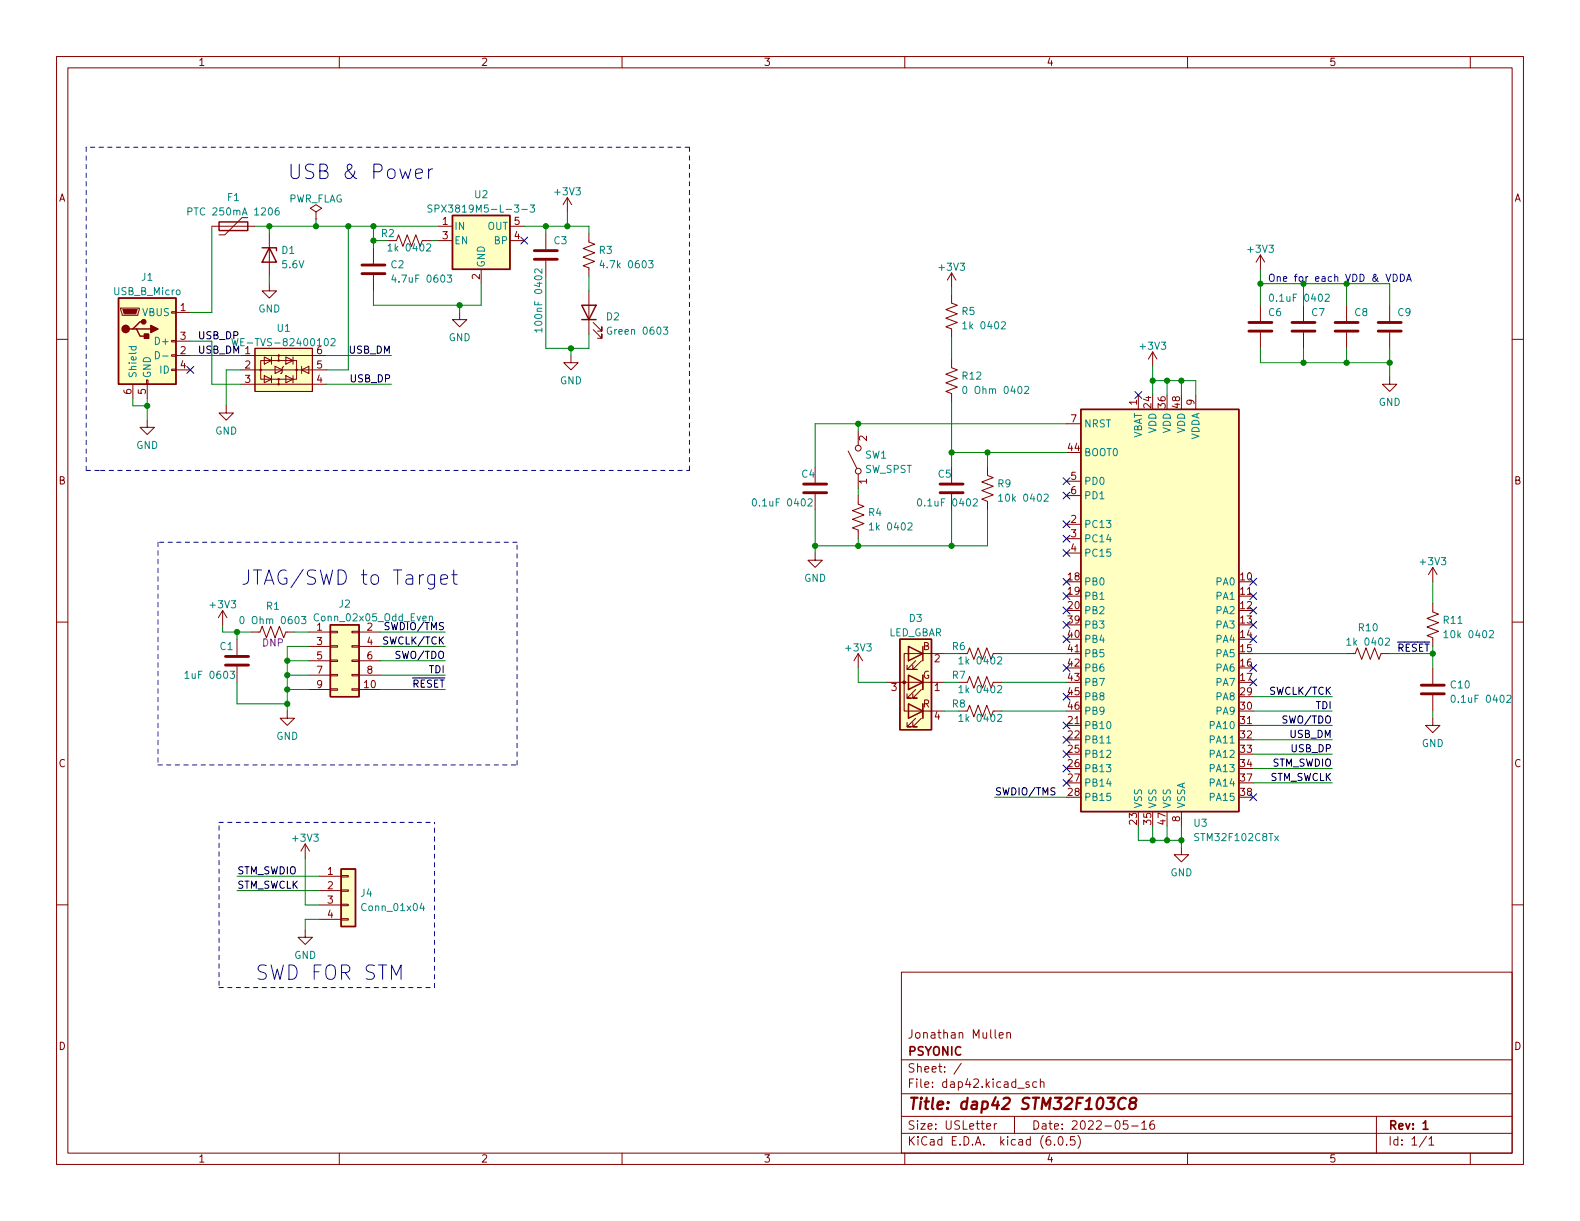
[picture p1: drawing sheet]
<svg xmlns="http://www.w3.org/2000/svg" width="279mm" height="216mm" viewBox="0 0 279 216" stroke-linecap="round" stroke-linejoin="round" font-family="sans-serif">
<g fill="none" stroke="#840000" stroke-width=".18">
<path d="M10 10h259.4v195.9h-259.4zM12 12h255.4v191.9h-255.4zM60 10v2M110 10v2M160 10v2M210 10v2M260 10v2M43.8 38.5h-1l-3 3h-1.1M55.9 37.5l1-.7-1-.6-1 .6 1 .7v1.2M55.9 38.7h.1M100.3 34.9l-.7 1.3M100.3 34.9v2.6"/>
<path d="M100.3 34.9l.8 1.3M10 60h2M21.3 54.5h3.3v.2l-.2 1.1h-2.8zM30.4 55.1h.7v.3h-.7zM31.1 55.2h2.6M37.5 40h7.6M47.6 50.2v1.2h1.3l-1.3 1.3-1.2-1.3h1.2M47.6 41.3v7.6M66 43.8v2.8M66 48.6v2.8M68.6 42.5h1.5l.4-1 .7 2.1 .8-2.1 .8 2.1 .7-2.1 .8 2.1 .4-1.1h1.5M77.5 40h2.5"/>
<path d="M77.5 42.5h2.5M81.3 55.2v1.3h1.2l-1.2 1.3-1.3-1.3h1.3M85.1 47.6v2.6M90.2 40h2.5M90.2 42.5h2.5M96.5 41.3v2.8M96.5 46.1v2.8M104.1 41.3v1.5l1.1 .4-2.1 .7 2.1 .8-2.1 .8 2.1 .7-2.1 .8 1 .4v1.5M104.1 51.4v7.7M104.9 58.3l1.5 1.5v-.7v.7h-.7M104.9 57l1.5 1.5v-.7v.7h-.7M168.3 52.1v1.5l1 .4-2 .7 2 .8-2 .8 2 .7-2 .8 1 .4v1.5"/>
<path d="M168.3 48.3v2.5M168.3 48.3l-.8 1.2M168.3 48.3l.7 1.2M222.9 45.1v2.5M222.9 54v2.8M222.9 58.8v2.8M222.9 45.1l-.8 1.3M222.9 45.1l.7 1.3M230.5 54v2.8M230.5 58.8v2.8M238.1 54v2.8M238.1 58.8v2.8"/>
<path d="M245.7 54v2.8M245.7 58.8v2.8M267.4 60h2M23.5 67.9v2.6M25.9 67.2h.3v.7h-.3zM26 74.3v1.3h1.3l-1.3 1.2-1.2-1.2h1.2M26 67.9v2.6M30.4 65.3h.7v.2h-.7zM30.4 62.7h.7v.3h-.7zM30.4 60.2h.7v.3h-.7zM31.1 62.9h2.6M31.1 65.4h2.6"/>
<path d="M31.1 60.3h2.6M40 71.8v1.2h1.3l-1.3 1.3-1.3-1.3h1.3M42.5 67.9h15.3M42.5 62.9h15.3M42.5 65.4h3.6M45.1 61.6h10.1v7.6h-10.1zM46.1 63.8h6.4v3.3h-6.4zM46.7 66.4l1.3 .7-1.3 .6zM46.7 63.1l1.3 .7-1.3 .6zM48 63.1v1.3M48 66.4v1.3M48.6 64.8l1.3 .6-1.3 .6z"/>
<path d="M49.3 62.9v.9M49.3 67.1v.7M49.7 66h.1M50.2 64.8l-.3 .2v.8l-.2 .2M50.5 66.4l1.3 .7-1.3 .6zM50.5 63.1l1.3 .7-1.3 .6zM51.8 63.1v1.3M51.8 66.4v1.3M52.5 65.4h5.3M53.3 65.4l1.3-.6v1.2zM53.3 64.8v1.2M101 62.9v1.2h1.2l-1.2 1.3-1.3-1.3h1.3"/>
<path d="M150 79.8l1.5 3M151.8 76.2v2.5M168.3 63.5v1.5l1 .4-2 .8 2 .7-2 .8 2 .8-2 .7 1 .4v1.5M188.6 74.9h2.5M201.3 69.9v2.5M203.8 62.2l-.7 1.3M203.8 62.2v2.6M203.8 62.2l.8 1.3M211.5 69.9v2.5M245.7 66.7v1.2h1.3l-1.3 1.3-1.2-1.3h1.2M144.1 97.8v1.3h1.3l-1.3 1.2-1.2-1.2h1.2M144.1 82.6v2.7"/>
<path d="M144.1 87.4v2.8M151.8 87.6v1.6l1 .3-2.1 .8 2.1 .8-2.1 .7 2.1 .8-2.1 .7 1.1 .4v1.6M151.8 83.8v2.6M168.3 82.6v2.7M168.3 87.4v2.8M174.6 82.6v1.5l1 .4-2 .7 2 .8-2 .7 2 .8-2 .8 1 .3v1.6M188.6 92.7h2.5M188.6 95.3h2.5M188.6 97.8h2.5M188.6 85.1h2.5M188.6 87.6h2.5M10 110h2"/>
<path d="M39.4 108l-.8 1.2M39.4 108v2.5M39.4 108l.7 1.2M41.9 113v2.8M41.9 117.9v2.8M44.4 111.8h1.6l.4-1.1 .7 2.1 .8-2.1 .7 2.1 .8-2.1 .8 2.1 .3-1h1.6M54.6 111.8h3.8M54.6 114.3h3.8M54.6 116.8h3.8M54.6 119.4h3.8M58.4 119.3h1.3v.2h-1.3zM58.4 116.7h1.3v.3h-1.3z"/>
<path d="M58.4 114.2h1.3v.2h-1.3zM58.4 111.6h1.3v.3h-1.3zM62.2 119.3h1.3v.2h-1.3zM62.2 116.7h1.3v.3h-1.3zM62.2 114.2h1.3v.2h-1.3zM62.2 111.6h1.3v.3h-1.3zM63.5 111.8h3.8M63.5 114.3h3.8M63.5 116.8h3.8M63.5 119.4h3.8M151.8 115.6v2.5M151.8 115.6l-.8 1.2"/>
<path d="M151.8 115.6l.7 1.2M160.7 119.4v2.5zM161.9 116.8l-1.5 1.6h.8h-.8v-.8M162.9 116.8l-1.5 1.6h.8h-.8v-.8M163.2 119.4v2.5M167 115.6h-7.1v10.1h7.1M171.1 115.6l.3-1 .8 2 .8-2 .7 2 .8-2 .8 2 .3-1h1.6M188.6 115.6h2.5M219.1 105.4h2.5M238.1 115.6h1.5l.4-1 .8 2 .8-2 .7 2 .8-2 .7 2 .4-1h1.5M253.4 106.7v1.5l1 .4-2.1 .7 2.1 .8-2.1 .8 2.1 .7-2.1 .8 1.1 .4v1.5M253.4 100.3v2.6"/>
<path d="M253.4 118.1v2.8M253.4 100.3l-.8 1.3M253.4 100.3l.7 1.3M267.4 110h2M50.8 125.7v1.3h1.3l-1.3 1.3-1.3-1.3h1.3M54.6 121.9h3.8M58.4 121.8h1.3v.2h-1.3zM62.2 121.8h1.3v.2h-1.3zM63.5 121.9h3.8M156.8 120.7h6.4M160.7 121.9h.1M160.7 124.5v2.5z"/>
<path d="M160.7 127h.1M161.9 121.9l-1.5 1.5h.8h-.8v-.7M161.9 127l-1.5 1.5h.8h-.8v-.7M162.9 121.9l-1.5 1.5h.8h-.8v-.7M162.9 127l-1.5 1.5h.8h-.8v-.7M163.2 124.5v2.5M164.5 120.7h2.5M169.5 120.7h1.6l.3-1.1 .8 2.1 .8-2.1 .7 2.1 .8-2.1 .8 2.1 .3-1h1.6M171.1 125.7l.3-1 .8 2 .8-2 .7 2 .8-2 .8 2 .3-1h1.6M188.6 128.3h2.5M219.1 128.3h2.5M253.4 127v1.3h1.2l-1.2 1.2-1.3-1.2h1.3"/>
<path d="M253.4 122.9v2.8M10 160h2M54 149.2l-.8 1.3M54 149.2v2.6M54 149.2l.7 1.3M56.5 154.9h3.8M56.5 157.5h3.8M60.3 159.9h1.3v.2h-1.3zM60.3 157.4h1.3v.2h-1.3zM60.3 154.8h1.3v.3h-1.3zM208.9 149.9v1.2h1.3l-1.3 1.3-1.3-1.3h1.3M208.9 143.5v2.6"/>
<path d="M267.4 160h2M54 164.5v1.2h1.2l-1.2 1.3-1.3-1.3h1.3M56.5 160h3.8M56.5 162.6h3.8M60.3 162.4h1.3v.3h-1.3zM159.4 171.9h108v32h-108zM159.4 197.4h108M159.4 193.4h108M159.4 187.4h108M170 188l-1.3 1.9M174.5 199.2l.7-.2-.1-.3h-.4l-.2 .2v.7h.6M175.8 198.7v1"/>
<path d="M176.3 198.7h-.3l-.2 .3M176.7 183.1l.7-.2-.1-.3h-.4l-.2 .2 .1 .7h.5M178 182.7l.3-.1h.3l.1 1M178 182.6v1M179.4 197.4v3M182 191.4l-.4-.1-.2 .2 .1 .2 .5 .2v.3h-.6M183.3 191.4l-.4-.1-.3 .3v.4l.2 .2h.5M184 191.4l.2-.1 .3 .1 .1 .9M184 190.8v1.5M199.4 198.2h-.7l-.1 .7 .2-.2 .5 .1 .2 .2-.1 .5-.2 .2-.6-.2M200.1 199.1h1.2M201.9 198.6l.4-.4v1.5"/>
<path d="M201.9 199.7h.9M204 198.2a.59 .59 0 0 0-.7 .6v.6l.2 .2 .4 .1 .2-.2 .1-.5-.2-.2-.4-.1-.3 .3M243.4 197.4v6.5M60 203.9v2M110 203.9v2M159.4 200.4h108M160 203.9v2M186.5 202.3v.2M187.3 201h.2a.81 .81 0 0 1 .6 .6 .81 .81 0 0 1-.3 .8l-.2 .1a.81 .81 0 0 1-.6-.6 .81 .81 0 0 1 .3-.9zM188.6 202.3v.2M190 201h-.7v.7l.2-.2 .5 .1 .1 .2-.1 .5-.2 .2-.5-.2M190.6 200.8a1.72 1.72 0 0 1 0 2.2"/>
<path d="M210 203.9v2M252.3 200.9l-1.3 1.9M252.7 201.4l.4-.4v1.5M252.7 202.5h.8M260 203.9v2"/>
<circle cx="46.1" cy="65.4" r=".13"/>
<circle cx="49.3" cy="67.1" r=".13"/>
<circle cx="49.3" cy="67.9" r=".13"/>
<circle cx="49.3" cy="63.8" r=".13"/>
<circle cx="49.3" cy="62.9" r=".13"/>
<circle cx="52.5" cy="65.4" r=".13"/>
<circle cx="151.8" cy="79.2" r=".51"/>
<circle cx="151.8" cy="83.3" r=".51"/>
</g>
<path d="M251.7 198.6l.4-.4v1.5M251.7 199.7h.8" fill="none" stroke="#840000" stroke-width=".3"/>
<path d="M195.9 194.1h1.2l-.7 .8h.2l.3 .2v.6l-.1 .2-.3 .2h-.6l-.3-.2M199.1 194.3a.88 .88 0 0 0-1 0 .88 .88 0 0 0-.4 .9 .69 .69 0 0 0 .3 .8 .69 .69 0 0 0 .9-.1M200.1 195l-.2-.2-.1-.3a.64 .64 0 0 1 1.1-.2l.1 .3a.66 .66 0 0 1-.9 .4 .65 .65 0 0 0-.3 1 .65 .65 0 0 0 .9-.1 .65 .65 0 0 0 0-.8l-.2-.1" fill="none" stroke="#840000" stroke-width=".4"/>
<g fill="none" stroke="#840000" stroke-width=".25">
<path d="M38.7 39.2h5.1v1.6h-5.1zM80 38.1h10.2v9.5h-10.2zM21 52.7h10.1v15.2h-10.1zM23.5 58.2h.6l.7 1.2h1.2M24.1 58.2h2.6M25.4 56.9h-.6l-1.3 1.3h-.6M46.4 43.8h2.5v.5M47.6 43.8l1.3 2.6h-2.5zM102.9 54h2.5l-1.3 2.5zM102.9 56.5h2.5M191.1 72.4h28v71.1h-28zM58.4 110.5h5.1v12.7h-5.1z"/>
<path d="M159.1 113h5.6v16h-5.6zM160.7 114.3l2.5 1.3-2.5 1.2zM160.7 119.4l2.5 1.3-2.5 1.2zM163.2 114.3v2.5M163.2 119.4v2.5M160.7 124.5l2.5 1.2-2.5 1.3zM163.2 124.5v2.5M60.3 153.7h2.6v10.1h-2.6z"/>
</g>
<g fill="none" stroke="#008484" stroke-width=".18">
<path d="M33.2 37.4h.6l.2-.2-.1-.3-.7-.2v1.3M49.3 36.7l-.4 .1a.85 .85 0 0 0 0 1.2l.4-.1 .1-.4-.3-.3-.3 .1-.1 .2M76.4 36.3l-.5-.1-.2 .2v.3l.6 .3 .1 .3-.3 .2h-.4M76.9 36.9l.6-.1 .2-.1-.1-.3-.7-.2v1.3M92.3 37h1M93.7 36.2h.8l-.4 .5 .4 .1v.6l-.2 .1-.6-.1M41 59.9l.3 1.2 .2-.9 .3 .9 .3-1.2M58.5 60l.5-.1 .3 .3-.8 .9h.8M68.6 43.5l.4-.4v1.3M68.6 44.4h.7M69.6 48.6l-.3 .9h.8M75.4 43.2l.5-.1 .3 .4-.8 .9h.8"/>
<path d="M79.1 48.6h.8l-.5 .5 .4 .1v.6l-.2 .1-.5-.1M95.8 58.4h-1.2l.3 .3M95.8 47.5v.8l-.9-.8-.3 .3 .1 .5M95.8 58v.7M106.4 46l-.3 .9h.8M108.1 57.9a.59 .59 0 0 0-.7 .6 .59 .59 0 0 0 .7 .5l.1-.4h-.3M114.7 46.1h.8l-.4 .5 .3 .1v.5l-.2 .2-.5-.2M117.3 57.8h.8l-.4 .5 .3 .1v.6l-.2 .1-.5-.1M170.2 57.2l.4-.3v1.3M170.2 58.2h.8M177.1 57l.5-.1 .2 .3-.8 1h.8M224.6 52.1l.2-.1a.68 .68 0 0 1 .4 .6 .68 .68 0 0 1-.4 .7l-.2-.1-.1-.4z"/>
<path d="M234.3 52.1l.5-.1 .3 .4-.8 .9h.8M22.8 61.3h1.3M23.3 61.3l-.1 .4 .3 .2 .5-.1v-.5M27.5 62.2a.64 .64 0 0 1 .7 .6 .64 .64 0 0 1-.7 .6zM28.8 63h.9M170.4 68.4l.1-.1a.68 .68 0 0 1 .5 .7 .68 .68 0 0 1-.5 .6l-.1-.1-.2-.4zM181.2 68.4l.5-.1 .2 .4-.8 .9h.8M133.2 88.3l.1-.1a.68 .68 0 0 1 .5 .6 .68 .68 0 0 1-.5 .7l-.1-.1-.2-.4zM142.9 88.3l.5-.1 .2 .4-.8 .9h.8M153.7 92.8l.4-.4v1.3M153.7 93.7h.8M160.6 92.6l.5-.2 .2 .4-.8 .9h.8"/>
<path d="M162.4 88.3l.1-.1a.68 .68 0 0 1 .5 .6 .68 .68 0 0 1-.5 .7l-.1-.1-.2-.4zM172.1 88.3l.5-.1 .2 .4-.8 .9h.8M176.6 87.7l.4-.3v1.2M176.6 88.6h.7M184.6 87.5l.5-.1 .3 .3-.8 .9h.8M32.7 119l.4-.3v1.3M32.7 120h.7M40.7 118.7h.8l-.4 .5 .3 .1v.5l-.2 .2-.5-.2M42.5 109.1l.2-.1a.68 .68 0 0 1 .5 .6 .68 .68 0 0 1-.5 .7l-.2-.1-.1-.4zM53.3 109h.8l-.4 .5 .3 .1v.6l-.1 .1-.6-.1M75.9 109.1l.2-.2 .3 .1 .1 .8M75.9 108.9v.9"/>
<path d="M169.6 116.5l.3-.4v1.3M169.6 117.4h.7M176.4 116.3l.5-.2 .2 .4-.8 .9h.8M238.2 113.2l.3-.4v1.3M238.2 114.1h.7M245 112.9l.5-.1 .2 .4-.8 .9h.8M255.3 111.9l.4-.4v1.3M255.3 112.8h.8M263.4 111.6l.5-.1 .2 .4-.8 .9h.8M169.6 121.6l.3-.4v1.3M169.6 126.7l.3-.4v1.3M169.6 122.5h.7"/>
<path d="M169.6 127.6h.7M176.4 121.3l.5-.1 .2 .4-.8 .9h.8M176.4 126.4l.5-.1 .2 .4-.8 .9h.8M195.7 131.4h.7M256.7 123l.2-.1a.68 .68 0 0 1 .4 .7 .68 .68 0 0 1-.4 .6l-.2-.1-.1-.4zM266.5 123l.4-.1 .3 .4-.8 .9h.8M74.6 159.7l-.3 .9h.8M74.9 160.2v.8"/>
</g>
<g fill="#ffffc2" stroke="#ffffc2" stroke-width=".18">
<path d="M45.1 61.6h10.1v7.6h-10.1z"/>
<path d="M191.1 72.4h28v71.1h-28z"/>
<path d="M58.4 110.5h5.1v12.7h-5.1z"/>
<path d="M159.1 113h5.6v16h-5.6z"/>
<path d="M60.3 153.7h2.6v10.1h-2.6z"/>
<path d="M21 52.7h10.1v15.2h-10.1z"/>
<path d="M80 38.1h10.2v9.5h-10.2z"/>
</g>
<g fill="#840000" stroke="#840000" stroke-width=".18">
<path d="M46.1 65.4h6.4z"/>
<path d="M21.7 54.7h2.6l-.3 .8h-2z"/>
<circle cx="159.9" cy="120.6" r=".25"/>
</g>
<g fill="none" stroke="#840000" stroke-width=".51">
<path d="M64 48.4h4.1M64 46.9h4.1M94.5 45.8h4.1M94.5 44.3h4.1M220.9 58.5h4M220.9 57h4M228.5 58.5h4M228.5 57h4M236.1 58.5h4.1M236.1 57h4.1M243.7 58.5h4.1M243.7 57h4.1"/>
<path d="M142.1 87.1h4.1M142.1 85.6h4.1M166.2 87.1h4.1M166.2 85.6h4.1M39.9 117.6h4M39.9 116.1h4M251.3 122.7h4.1M251.3 121.2h4.1"/>
</g>
<g fill="#840000" stroke="#840000" stroke-width=".25">
<path d="M26.7 57.5l1.2 .7-1.2 .6z"/>
<path d="M25.5 59.1h.8v.7h-.8z"/>
<circle cx="22.2" cy="58.2" r=".63"/>
<circle cx="25.4" cy="56.9" r=".38"/>
</g>
<path d="M73.5 30.7l1.2-.2-.1-.5-.7-.1-.4 .3v1l.1 .2 .3 .2 .7-.2M75.8 29.9v1.7M76.5 29.9a.65 .65 0 0 0-.7 .5M246.4 48.5a.64 .64 0 0 1 .7 .6 .64 .64 0 0 1-.7 .7zM247.6 48.5a.64 .64 0 0 1 .8 .6 .64 .64 0 0 1-.8 .7zM248.7 49.8l.4-1.3 .5 1.3M248.8 49.4h.6M77.9 102.5l1.2-.3-.1-.5-.7-.1-.4 .4v1l.2 .2 .2 .1 .7-.1M79.9 101.6h.9M80.2 100.8v2.2l.2 .2 .4 .1" fill="none" stroke="#0000c2" stroke-width=".18"/>
<g fill="none" stroke="#0000c2" stroke-width=".18" stroke-dasharray=".8 .8">
<path d="M15.2 26v57.2M121.9 26h-106.7M15.2 83.2h2.6M17.8 83.2h104.1M27.9 95.9v39.4M91.4 95.9h-63.5M121.9 83.2v-57.2M27.9 135.3h63.5M91.4 135.3v-39.4M38.7 145.4h38.1M38.7 146.1v28.5M38.7 174.6h38.1"/>
<path d="M76.8 174.6v-29.2"/>
</g>
<g fill="none" stroke="#008400" stroke-width=".18">
<path d="M55.9 38.7v1.3M100.3 37.5v2.5M37.5 40v15.2h-3.8M45.1 40h32.4M47.6 40v1.3M47.6 48.9v1.3M61.6 40v25.4h-3.8M66 42.5h2.6M66 40v3.8M76.2 42.5h1.3M81.3 54v1.2M85.1 50.2v3.8h-19.1v-2.6"/>
<path d="M92.7 40h11.4v1.3M96.5 40v1.3M96.5 48.9v12.7h7.6v-2.5M104.1 48.9v2.5M168.3 50.8v1.3M168.3 59.7v3.8M222.9 47.6v6.4M222.9 50.2h22.8v3.8M230.5 50.2v3.8M238.1 50.2v3.8M23.5 70.5v1.3h2.5M26 70.5v3.8"/>
<path d="M33.7 60.3h3.8v7.6h5M33.7 62.9h8.8M42.5 65.4h-2.5v6.4M57.8 67.9h11.4M57.8 62.9h11.4M101 61.6v1.3M151.8 74.9v1.3M168.3 71.1v11.5M188.6 74.9h-44.5v7.7M203.8 64.8v5.1M203.8 67.3h7.7v2.6M206.4 67.3v2.6"/>
<path d="M208.9 67.3v2.6M222.9 61.6v2.5h22.8M230.5 61.6v2.5M238.1 61.6v2.5M245.7 61.6v5.1M144.1 90.2v7.6M151.8 86.4v1.2M151.8 95.3v1.2M168.3 90.2v6.3M168.3 80h20.3M174.6 90.2v6.3h-30.5M174.6 80v2.6"/>
<path d="M39.4 110.5v1.3h5M41.9 111.8v1.2M50.8 119.4h3.8M50.8 116.8h3.8M52.1 111.8h2.5M54.6 114.3h-3.8v11.4M67.3 111.8h11.4M67.3 119.4h11.4M67.3 116.8h11.4M67.3 114.3h11.4M151.8 118.1v2.6h5M167 115.6h2.5"/>
<path d="M177.2 115.6h11.4M221.6 115.6h16.5M245.7 115.6h7.7v2.5M253.4 102.9v3.8M41.9 120.7v3.8h8.9M50.8 121.9h3.8M67.3 121.9h11.4M167 120.7h2.5M167 125.7h2.5M177.2 120.7h11.4M177.2 125.7h11.4M221.6 125.7h14"/>
<path d="M221.6 123.2h14M221.6 138.4h14M221.6 133.4h14M221.6 135.9h14M221.6 130.8h14M221.6 128.3h14M253.4 125.7v1.3M41.9 154.9h14.6M41.9 157.5h14.6M54 151.8v8.2h2.5M175.9 141h12.7M201.3 146.1v2.5h7.6"/>
<path d="M203.8 146.1v2.5M206.4 146.1v2.5M208.9 146.1v3.8M56.5 162.6h-2.5v1.9"/>
</g>
<g fill="none" stroke="#000084" stroke-width=".18">
<path d="M92.1 41.9l1.2 1.3M93.3 41.9l-1.2 1.3M33 64.8l1.3 1.2M34.3 64.8l-1.3 1.2M200.7 69.2l1.2 1.3M201.9 69.2l-1.2 1.3M188 94.6l1.2 1.3M188 97.2l1.2 1.2M188 92.1l1.2 1.2M188 87l1.2 1.2M188 84.5l1.2 1.2M189.2 94.6l-1.2 1.3"/>
<path d="M189.2 97.2l-1.2 1.2M189.2 92.1l-1.2 1.2M189.2 87l-1.2 1.2M189.2 84.5l-1.2 1.2M188 117.5l1.2 1.2M188 102.3l1.2 1.2M188 104.8l1.2 1.2M188 112.4l1.2 1.2M188 107.3l1.2 1.3M188 109.9l1.2 1.2M189.2 117.5l-1.2 1.2M189.2 102.3l-1.2 1.2"/>
<path d="M189.2 104.8l-1.2 1.2M189.2 112.4l-1.2 1.2M189.2 107.3l-1.2 1.3M189.2 109.9l-1.2 1.2M221 109.9l1.2 1.2M221 107.3l1.2 1.3M221 102.3l1.2 1.2M221 104.8l1.2 1.2M221 112.4l1.2 1.2M221 117.5l1.2 1.2M222.2 104.8l-1.2 1.2M222.2 109.9l-1.2 1.2"/>
<path d="M222.2 107.3l-1.2 1.3M222.2 102.3l-1.2 1.2M222.2 112.4l-1.2 1.2M222.2 117.5l-1.2 1.2M188 137.8l1.2 1.2M188 127.7l1.2 1.2M188 130.2l1.2 1.2M188 122.6l1.2 1.2M188 135.3l1.2 1.2M188 132.7l1.2 1.3M189.2 137.8l-1.2 1.2M189.2 135.3l-1.2 1.2"/>
<path d="M189.2 127.7l-1.2 1.2M189.2 130.2l-1.2 1.2M189.2 122.6l-1.2 1.2M189.2 132.7l-1.2 1.3M221 120l1.2 1.3M222.2 120l-1.2 1.3M221 140.4l1.2 1.2M222.2 140.4l-1.2 1.2"/>
</g>
<g fill="#008400" stroke="#008400" stroke-width=".18">
<circle cx="100.3" cy="40" r=".46"/>
<circle cx="96.5" cy="40" r=".46"/>
<circle cx="151.8" cy="74.9" r=".46"/>
<circle cx="101" cy="61.6" r=".46"/>
<circle cx="168.3" cy="80" r=".46"/>
<circle cx="144.1" cy="96.5" r=".46"/>
<circle cx="66" cy="42.5" r=".46"/>
<circle cx="61.6" cy="40" r=".46"/>
<circle cx="66" cy="40" r=".46"/>
<circle cx="26" cy="71.8" r=".46"/>
<circle cx="55.9" cy="40" r=".46"/>
<circle cx="47.6" cy="40" r=".46"/>
<circle cx="50.8" cy="124.5" r=".46"/>
<circle cx="41.9" cy="111.8" r=".46"/>
<circle cx="81.3" cy="54" r=".46"/>
<circle cx="50.8" cy="116.8" r=".46"/>
<circle cx="50.8" cy="121.9" r=".46"/>
<circle cx="50.8" cy="119.4" r=".46"/>
<circle cx="208.9" cy="148.6" r=".46"/>
<circle cx="203.8" cy="148.6" r=".46"/>
<circle cx="206.4" cy="148.6" r=".46"/>
<circle cx="222.9" cy="50.2" r=".46"/>
<circle cx="208.9" cy="67.3" r=".46"/>
<circle cx="238.1" cy="50.2" r=".46"/>
<circle cx="230.5" cy="50.2" r=".46"/>
<circle cx="230.5" cy="64.1" r=".46"/>
<circle cx="206.4" cy="67.3" r=".46"/>
<circle cx="203.8" cy="67.3" r=".46"/>
<circle cx="238.1" cy="64.1" r=".46"/>
<circle cx="245.7" cy="64.1" r=".46"/>
<circle cx="174.6" cy="80" r=".46"/>
<circle cx="168.3" cy="96.5" r=".46"/>
<circle cx="151.8" cy="96.5" r=".46"/>
</g>
<g font-size="3.5" fill="#0000c2">
<text x="50.8" y="31.7">USB &amp; Power</text>
<text x="42.5" y="103.4">JTAG/SWD to Target</text>
<text x="45.1" y="173.3">SWD FOR STM</text>
</g>
<text font-size="2.8" fill="#840000" x="160.4" y="196.2">Title: dap42 STM32F103C8</text>
<g font-size="2.1" fill="#840000">
<text x="160.4" y="183.6">Jonathan Mullen</text>
<text x="160.4" y="189.7">Sheet: /</text>
<text x="160.4" y="186.7">PSYONIC</text>
<text x="160.4" y="192.4">File: dap42.kicad_sch</text>
<text x="160.4" y="202.5">KiCad E.D.A. kicad (6.0.5)</text>
<text x="160.4" y="199.7">Size: USLetter</text>
<text x="182.4" y="199.7">Date: 2022-05-16</text>
<text x="245.4" y="199.7">Rev: 1</text>
<text x="245.4" y="202.5">Id: 1/1</text>
</g>
<g font-size="1.8" fill="#840000">
<text x="35" y="11.6">1</text>
<text x="85" y="11.6">2</text>
<text x="135" y="11.6">3</text>
<text x="185" y="11.6">4</text>
<text x="235" y="11.6">5</text>
<text x="10.3" y="35.6">A</text>
<text x="267.7" y="35.6">A</text>
<text x="78.2" y="39.8">1</text>
<text x="90.9" y="39.8">5</text>
<text x="78.2" y="42.3">3</text>
<text x="90.9" y="42.3">4</text>
<text x="84.8" y="49.4" transform="rotate(-90 84.8 49.4)">2</text>
<text x="31.9" y="55">1</text>
<text x="31.9" y="62.6">2</text>
<text x="31.9" y="60.1">3</text>
<text x="31.9" y="65.2">4</text>
<text x="43.3" y="65.2">2</text>
<text x="56" y="65.2">5</text>
<text x="23.2" y="69.7" transform="rotate(-90 23.2 69.7)">6</text>
<text x="25.8" y="69.7" transform="rotate(-90 25.8 69.7)">5</text>
<text x="43.3" y="67.7">3</text>
<text x="56" y="67.7">4</text>
<text x="201" y="71.6" transform="rotate(-90 201 71.6)">1</text>
<text x="211.2" y="71.6" transform="rotate(-90 211.2 71.6)">9</text>
<text x="153.3" y="78" transform="rotate(-90 153.3 78)">2</text>
<text x="189.4" y="74.7">7</text>
<text x="203.6" y="72.1" transform="rotate(-90 203.6 72.1)">24</text>
<text x="206.1" y="72.1" transform="rotate(-90 206.1 72.1)">36</text>
<text x="208.7" y="72.1" transform="rotate(-90 208.7 72.1)">48</text>
<text x="188.9" y="79.8">44</text>
<text x="10.3" y="85.7">B</text>
<text x="153.3" y="85.6" transform="rotate(-90 153.3 85.6)">1</text>
<text x="189.4" y="84.8">5</text>
<text x="189.4" y="87.4">6</text>
<text x="267.7" y="85.7">B</text>
<text x="189.4" y="92.5">2</text>
<text x="189.4" y="95">3</text>
<text x="189.4" y="97.5">4</text>
<text x="188.9" y="102.6">18</text>
<text x="188.9" y="105.2">19</text>
<text x="188.9" y="107.7">20</text>
<text x="219.4" y="102.6">10</text>
<text x="219.4" y="105.2">11</text>
<text x="219.4" y="107.7">12</text>
<text x="56" y="111.5">1</text>
<text x="64.9" y="111.5">2</text>
<text x="188.9" y="110.2">39</text>
<text x="188.9" y="112.8">40</text>
<text x="219.4" y="110.2">13</text>
<text x="219.4" y="112.8">14</text>
<text x="56" y="114">3</text>
<text x="56" y="116.6">5</text>
<text x="56" y="119.1">7</text>
<text x="64.9" y="114">4</text>
<text x="64.9" y="116.6">6</text>
<text x="64.9" y="119.1">8</text>
<text x="163.2" y="114.9">B</text>
<text x="165.2" y="117.1">2</text>
<text x="188.9" y="115.3">41</text>
<text x="188.9" y="117.9">42</text>
<text x="219.4" y="115.3">15</text>
<text x="219.4" y="117.9">16</text>
<text x="56" y="121.7">9</text>
<text x="64.4" y="121.7">10</text>
<text x="157.6" y="122.2">3</text>
<text x="163.1" y="120">G</text>
<text x="163.2" y="125.1">R</text>
<text x="165.2" y="122.2">1</text>
<text x="188.9" y="120.4">43</text>
<text x="188.9" y="122.9">45</text>
<text x="188.9" y="125.5">46</text>
<text x="219.4" y="120.4">17</text>
<text x="219.4" y="122.9">29</text>
<text x="219.4" y="125.5">30</text>
<text x="165.2" y="127.3">4</text>
<text x="188.9" y="128">21</text>
<text x="188.9" y="130.6">22</text>
<text x="219.4" y="128">31</text>
<text x="219.4" y="130.6">32</text>
<text x="10.3" y="135.6">C</text>
<text x="188.9" y="133.1">25</text>
<text x="188.9" y="135.6">26</text>
<text x="219.4" y="133.1">33</text>
<text x="219.4" y="135.6">34</text>
<text x="267.7" y="135.6">C</text>
<text x="188.9" y="138.2">27</text>
<text x="188.9" y="140.7">28</text>
<text x="219.4" y="138.2">37</text>
<text x="219.4" y="140.7">38</text>
<text x="201" y="145.8" transform="rotate(-90 201 145.8)">23</text>
<text x="203.6" y="145.8" transform="rotate(-90 203.6 145.8)">35</text>
<text x="206.1" y="145.8" transform="rotate(-90 206.1 145.8)">47</text>
<text x="208.7" y="145.3" transform="rotate(-90 208.7 145.3)">8</text>
<text x="57.9" y="154.7">1</text>
<text x="57.9" y="157.2">2</text>
<text x="57.9" y="159.8">3</text>
<text x="57.9" y="162.3">4</text>
<text x="10.3" y="185.7">D</text>
<text x="267.7" y="185.7">D</text>
<text x="35" y="205.6">1</text>
<text x="85" y="205.6">2</text>
<text x="135" y="205.6">3</text>
<text x="185" y="205.6">4</text>
<text x="235" y="205.6">5</text>
</g>
<g font-size="1.8" fill="#008484">
<text x="40.2" y="35.5">F1</text>
<text x="50.9" y="35.8">PWR_FLAG</text>
<text x="84" y="35">U2</text>
<text x="98.2" y="34.5">+3V3</text>
<text x="34.1" y="38.1">PTC 250mA 1206</text>
<text x="67.4" y="41.9">R2</text>
<text x="77.7" y="37.6">SPX3819M5-L-3-3</text>
<text x="80.3" y="40.6">IN</text>
<text x="86.2" y="40.6">OUT</text>
<text x="49.8" y="44.9">D1</text>
<text x="50" y="47.4">5.6V</text>
<text x="69.1" y="47.4">C2</text>
<text x="69.2" y="44.4">1k 0402</text>
<text x="80.3" y="43.2">EN</text>
<text x="85.7" y="47.4" transform="rotate(-90 85.7 47.4)">GND</text>
<text x="87.5" y="43.2">BP</text>
<text x="98" y="43.2">C3</text>
<text x="106" y="44.9">R3</text>
<text x="106.9" y="47.4">4.7k 0603</text>
<text x="166.2" y="47.9">+3V3</text>
<text x="220.8" y="44.7">+3V3</text>
<text x="20.2" y="52.2">USB_B_Micro</text>
<text x="25.1" y="49.6">J1</text>
<text x="70.1" y="50">4.7uF 0603</text>
<text x="225.2" y="53.3">0.1uF 0402</text>
<text x="25.2" y="55.9">VBUS</text>
<text x="45.7" y="55.2">GND</text>
<text x="49" y="58.7">U1</text>
<text x="95.9" y="57.9" transform="rotate(-90 95.9 57.9)">100nF 0402</text>
<text x="107.2" y="56.6">D2</text>
<text x="108" y="59.2">Green 0603</text>
<text x="170.1" y="55.7">R5</text>
<text x="170.8" y="58.2">1k 0402</text>
<text x="224.3" y="55.9">C6</text>
<text x="232" y="55.9">C7</text>
<text x="239.6" y="55.9">C8</text>
<text x="247.2" y="55.9">C9</text>
<text x="27.8" y="61">D+</text>
<text x="42.5" y="61.2">WE-TVS-82400102</text>
<text x="56" y="62.6">6</text>
<text x="79.3" y="60.3">GND</text>
<text x="201.7" y="61.8">+3V3</text>
<text x="24.1" y="66.9" transform="rotate(-90 24.1 66.9)">Shield</text>
<text x="26.7" y="66.9" transform="rotate(-90 26.7 66.9)">GND</text>
<text x="28.3" y="66">ID</text>
<text x="99" y="67.9">GND</text>
<text x="170.2" y="67.1">R12</text>
<text x="171.1" y="69.6">0 Ohm 0402</text>
<text x="243.8" y="71.8">GND</text>
<text x="38" y="76.8">GND</text>
<text x="191.6" y="75.6">NRST</text>
<text x="201.9" y="77.7" transform="rotate(-90 201.9 77.7)">VBAT</text>
<text x="204.5" y="76.6" transform="rotate(-90 204.5 76.6)">VDD</text>
<text x="207" y="76.6" transform="rotate(-90 207 76.6)">VDD</text>
<text x="209.5" y="76.6" transform="rotate(-90 209.5 76.6)">VDD</text>
<text x="212.1" y="77.9" transform="rotate(-90 212.1 77.9)">VDDA</text>
<text x="24.1" y="79.4">GND</text>
<text x="152.9" y="83.6">SW_SPST</text>
<text x="153" y="81.1">SW1</text>
<text x="191.6" y="80.6">BOOT0</text>
<text x="133.8" y="89.5">0.1uF 0402</text>
<text x="141.8" y="84.5">C4</text>
<text x="163" y="89.5">0.1uF 0402</text>
<text x="165.9" y="84.5">C5</text>
<text x="176.5" y="86.2">R9</text>
<text x="177.3" y="88.7">10k 0402</text>
<text x="191.6" y="85.7">PD0</text>
<text x="191.6" y="88.3">PD1</text>
<text x="153.6" y="91.2">R4</text>
<text x="154.3" y="93.8">1k 0402</text>
<text x="191.6" y="93.3">PC13</text>
<text x="191.6" y="95.9">PC14</text>
<text x="191.6" y="98.4">PC15</text>
<text x="251.3" y="99.9">+3V3</text>
<text x="37.3" y="107.5">+3V3</text>
<text x="47.1" y="107.8">R1</text>
<text x="60" y="107.4">J2</text>
<text x="142.2" y="102.9">GND</text>
<text x="191.6" y="103.5">PB0</text>
<text x="191.6" y="106">PB1</text>
<text x="215.1" y="103.5">PA0</text>
<text x="215.1" y="106">PA1</text>
<text x="43.3" y="110.3">0 Ohm 0603</text>
<text x="56" y="109.9">Conn_02x05_Odd_Even</text>
<text x="157.1" y="112.5">LED_GBAR</text>
<text x="160.8" y="110">D3</text>
<text x="191.6" y="108.6">PB2</text>
<text x="191.6" y="111.1">PB3</text>
<text x="191.6" y="113.7">PB4</text>
<text x="215.1" y="108.6">PA2</text>
<text x="215.1" y="111.1">PA3</text>
<text x="215.1" y="113.7">PA4</text>
<text x="240.3" y="111.6">R10</text>
<text x="255.3" y="110.3">R11</text>
<text x="256" y="112.8">10k 0402</text>
<text x="38.9" y="114.9">C1</text>
<text x="149.7" y="115.2">+3V3</text>
<text x="168.4" y="114.9">R6</text>
<text x="170.2" y="117.5">1k 0402</text>
<text x="191.6" y="116.2">PB5</text>
<text x="191.6" y="118.7">PB6</text>
<text x="215.1" y="116.2">PA5</text>
<text x="215.1" y="118.7">PA6</text>
<text x="238.7" y="114.2">1k 0402</text>
<text x="33.3" y="120">1uF 0603</text>
<text x="168.4" y="120">R7</text>
<text x="168.4" y="125.1">R8</text>
<text x="170.2" y="122.6">1k 0402</text>
<text x="191.6" y="121.3">PB7</text>
<text x="191.6" y="123.8">PB8</text>
<text x="215.1" y="121.3">PA7</text>
<text x="215.1" y="123.8">PA8</text>
<text x="256.6" y="121.7">C10</text>
<text x="257.4" y="124.3">0.1uF 0402</text>
<text x="48.8" y="130.8">GND</text>
<text x="170.2" y="127.6">1k 0402</text>
<text x="191.6" y="128.9">PB10</text>
<text x="191.6" y="131.4">PB11</text>
<text x="191.6" y="126.4">PB9</text>
<text x="214.1" y="128.9">PA10</text>
<text x="214.1" y="131.4">PA11</text>
<text x="215.1" y="126.4">PA9</text>
<text x="191.6" y="134">PB12</text>
<text x="191.6" y="136.5">PB13</text>
<text x="214.1" y="134">PA12</text>
<text x="214.1" y="136.5">PA13</text>
<text x="251.4" y="132.1">GND</text>
<text x="191.6" y="139.1">PB14</text>
<text x="191.6" y="141.6">PB15</text>
<text x="201.9" y="143" transform="rotate(-90 201.9 143)">VSS</text>
<text x="204.5" y="143" transform="rotate(-90 204.5 143)">VSS</text>
<text x="207" y="143" transform="rotate(-90 207 143)">VSS</text>
<text x="209.5" y="143" transform="rotate(-90 209.5 143)">VSSA</text>
<text x="214.1" y="139.1">PA14</text>
<text x="214.1" y="141.6">PA15</text>
<text x="51.9" y="148.8">+3V3</text>
<text x="211.2" y="146.2">U3</text>
<text x="211.6" y="148.7">STM32F102C8Tx</text>
<text x="206.9" y="154.9">GND</text>
<text x="63.8" y="158.6">J4</text>
<text x="64.3" y="161.1">Conn_01x04</text>
<text x="52" y="169.5">GND</text>
</g>
<text font-size="1.8" fill="#0000c2" x="224.2" y="49.8">One for each VDD &amp; VDDA</text>
<g font-size="1.8">
<text x="34.9" y="60">USB_DP</text>
<text x="34.9" y="62.5">USB_DM 1</text>
<text x="61.7" y="62.5">USB_DM</text>
<text x="62" y="67.6">USB_DP</text>
<text x="68.1" y="114">SWCLK/TCK</text>
<text x="68.5" y="111.4">SWDIO/TMS</text>
<text x="70.3" y="116.5">SWO/TDO</text>
<text x="75.9" y="119">TDI</text>
<text x="71.5" y="121.6">~{RESET}</text>
<text x="225" y="122.8">SWCLK/TCK</text>
<text x="232.7" y="125.4">TDI</text>
<text x="227.1" y="127.9">SWO/TDO</text>
<text x="228.1" y="130.5">USB_DM</text>
<text x="224.9" y="135.5">STM_SWDIO</text>
<text x="228.4" y="133">USB_DP</text>
<text x="175.9" y="140.6">SWDIO/TMS</text>
<text x="224.4" y="138.1">STM_SWCLK</text>
<text x="41.9" y="154.6">STM_SWDIO</text>
<text x="41.9" y="157.1">STM_SWCLK</text>
</g>
<text font-size="1.8" fill="#840084" x="46.4" y="114.3">DNP</text>
<text font-size="1.8" fill="#008400" x="247" y="115.2">~{RESET}</text>
</svg>
